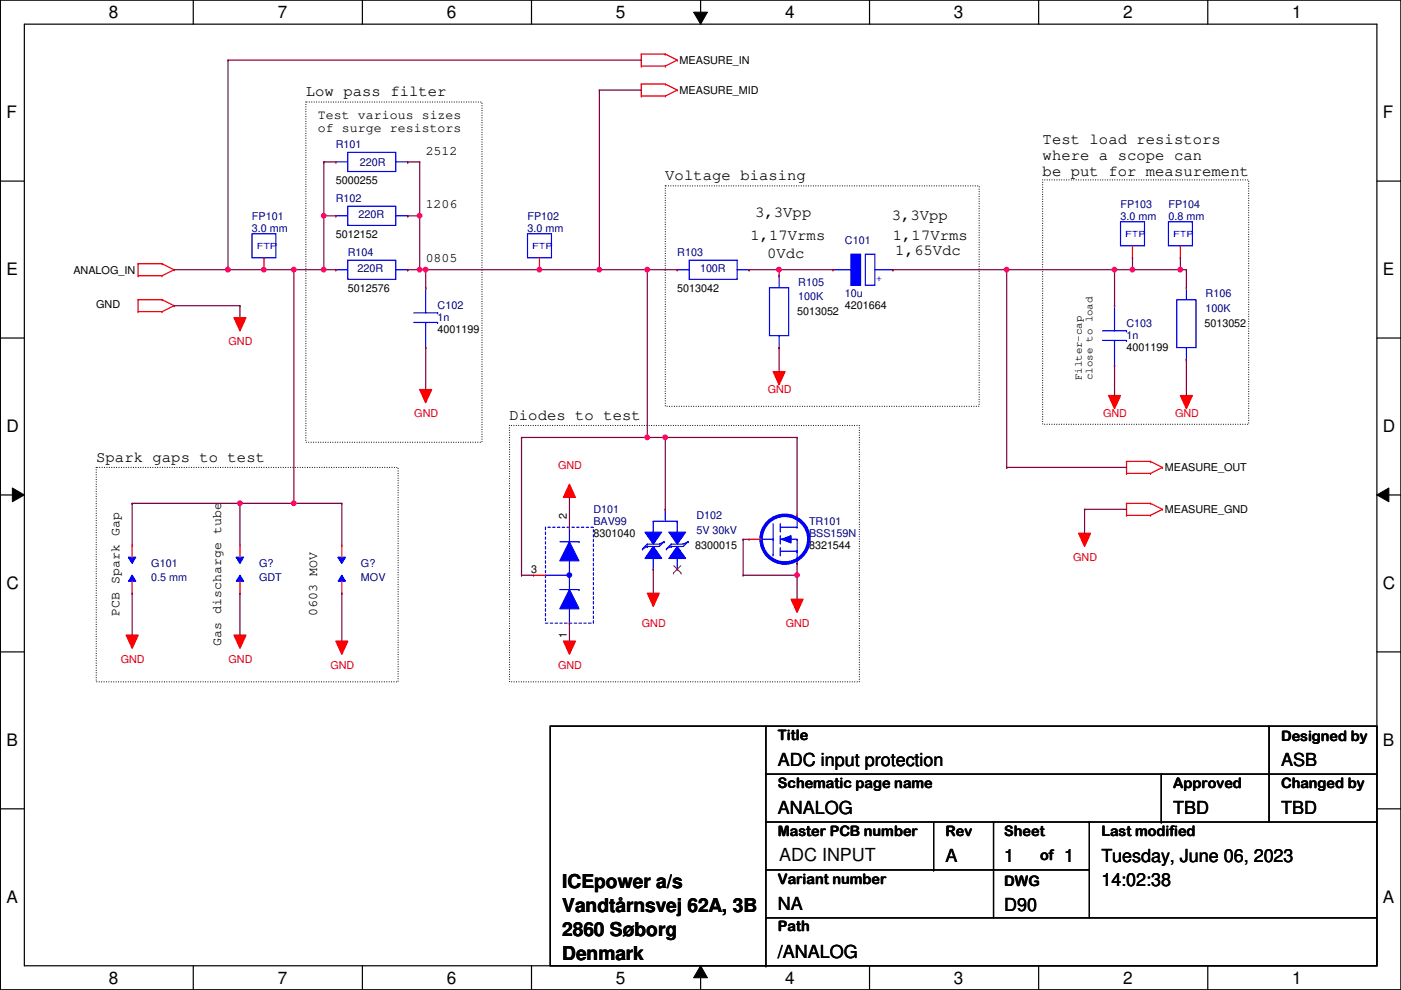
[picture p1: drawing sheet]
<svg xmlns="http://www.w3.org/2000/svg" width="297mm" height="210mm" viewBox="0 0 297 210" stroke-linecap="round" stroke-linejoin="round" font-family="sans-serif">
<path d="M.1 0h296.9v209.8h-296.9zM5.2 5.1h286.7v199.7h-286.7z" fill="none" stroke="#000" stroke-width=".25"/>
<g fill="#fff">
<path d="M23.1 .6h2v4h-2z"/>
<path d="M23.1 205.3h2v4h-2z"/>
</g>
<path d="M41 0v5.1M41 204.8v5" fill="none" stroke="#000" stroke-width=".25"/>
<g fill="#fff">
<path d="M58.9 .6h2v4h-2z"/>
<path d="M58.9 205.3h2v4h-2z"/>
</g>
<path d="M76.8 0v5.1M76.8 204.8v5" fill="none" stroke="#000" stroke-width=".25"/>
<g fill="#fff">
<path d="M94.7 .6h2v4h-2z"/>
<path d="M94.7 205.3h2v4h-2z"/>
</g>
<path d="M112.7 0v5.1M112.7 204.8v5" fill="none" stroke="#000" stroke-width=".25"/>
<g fill="#fff">
<path d="M130.6 .6h2v4h-2z"/>
<path d="M130.6 205.3h2v4h-2z"/>
</g>
<path d="M148.5 0v5.1M148.5 204.8v5" fill="none" stroke="#000" stroke-width=".25"/>
<path d="M147.1 2.6h2.9l-1.5 2.5zM148.5 204.8l1.5 2.5h-2.9z" fill="#000"/>
<path d="M147.1 2.6h2.9l-1.5 2.5zM148.5 204.8l1.5 2.5h-2.9z" fill="none" stroke="#000" stroke-width=".21"/>
<g fill="#fff">
<path d="M166.5 .6h1.9v4h-1.9z"/>
<path d="M166.5 205.3h1.9v4h-1.9z"/>
</g>
<path d="M184.4 0v5.1M184.4 204.8v5" fill="none" stroke="#000" stroke-width=".25"/>
<g fill="#fff">
<path d="M202.3 .6h2v4h-2z"/>
<path d="M202.3 205.3h2v4h-2z"/>
</g>
<path d="M220.2 0v5.1M220.2 204.8v5" fill="none" stroke="#000" stroke-width=".25"/>
<g fill="#fff">
<path d="M238.1 .6h2v4h-2z"/>
<path d="M238.1 205.3h2v4h-2z"/>
</g>
<path d="M256.1 0v5.1M256.1 204.8v5" fill="none" stroke="#000" stroke-width=".25"/>
<g fill="#fff">
<path d="M274 .6h2v4h-2z"/>
<path d="M274 205.3h2v4h-2z"/>
<path d="M1.4 21.8h2.2v4h-2.2z"/>
<path d="M293.2 21.8h2.2v4h-2.2z"/>
<path d="M1.4 55h2.4v4.1h-2.4z"/>
<path d="M293.2 55h2.4v4.1h-2.4z"/>
</g>
<path d="M.1 38.4h5.1M291.9 38.4h5.1" fill="none" stroke="#000" stroke-width=".25"/>
<g fill="#fff">
<path d="M1.4 88.3h2.5v4.1h-2.5z"/>
<path d="M293.2 88.3h2.6v4.1h-2.6z"/>
</g>
<path d="M.1 71.7h5.1M291.9 71.7h5.1" fill="none" stroke="#000" stroke-width=".25"/>
<g fill="#fff">
<path d="M1.4 121.6h2.5v4h-2.5z"/>
<path d="M293.2 121.6h2.6v4h-2.6z"/>
</g>
<path d="M.1 104.9h5.1M291.9 104.9h5.1" fill="none" stroke="#000" stroke-width=".25"/>
<path d="M2.6 103.5l2.6 1.4-2.6 1.5zM291.9 104.9l2.6-1.4v2.9z" fill="#000"/>
<path d="M2.6 103.5l2.6 1.4-2.6 1.5zM291.9 104.9l2.6-1.4v2.9z" fill="none" stroke="#000" stroke-width=".21"/>
<g fill="#fff">
<path d="M1.4 154.9h2.4v4h-2.4z"/>
<path d="M293.2 154.9h2.4v4h-2.4z"/>
</g>
<path d="M.1 138.2h5.1M291.9 138.2h5.1" fill="none" stroke="#000" stroke-width=".25"/>
<g fill="#fff">
<path d="M1.4 188.1h2.4v4.1h-2.4z"/>
<path d="M293.2 188.1h2.4v4.1h-2.4z"/>
</g>
<path d="M.1 171.5h5.1M291.9 171.5h5.1" fill="none" stroke="#000" stroke-width=".25"/>
<path d="M64.9 21.6h37.3v72.2h-37.3zM141.1 39.4h66.5v46.7h-66.5zM221.1 38.1h43.6v51.9h-43.6zM20.4 99.1h64v45.5h-64zM108 90.2h74.2v54.4h-74.2z" fill="none" stroke="#000" stroke-width=".25" stroke-dasharray="0 .5"/>
<g fill="none" stroke="#f00" stroke-width=".25">
<path d="M136 14h.1M136 11.5h.1M136 17.8h.1M136 11.5h5.1M136 14h5.1M136 11.5v2.5M136 17.8v2.6M136 17.8h5.1M141.1 11.5h.1M141.1 14h.1M141.1 17.8h.1M141.1 11.5l2.5 1.2"/>
<path d="M141.1 17.8l2.5 1.3M143.6 12.7h.1M143.6 19.1h.1M143.6 12.7l-2.5 1.3M143.6 19.1l-2.5 1.3M136 20.4h.1M136 20.4h5.1M141.1 20.4h.1M29.3 58.5h.1M29.3 55.9h.1M29.3 55.9v2.6M29.3 55.9h5.1"/>
<path d="M29.3 58.5h5.1M34.4 55.9h.1M34.4 58.5h.1M34.4 55.9l2.5 1.3M36.9 57.2h.1M36.9 57.2l-2.5 1.3M29.3 66.1h.1M29.3 63.5h.1M29.3 66.1h5.1M29.3 63.5v2.6M29.3 63.5h5.1M34.4 66.1h.1"/>
<path d="M34.4 63.5h.1M34.4 63.5l2.5 1.3M36.9 64.8h.1M36.9 64.8l-2.5 1.3M238.8 97.8h.1M238.8 97.8h5.1M238.8 97.8v2.6M243.9 97.8h.1M243.9 97.8l2.6 1.3M246.5 99.1h.1M246.5 99.1l-2.6 1.3M238.8 100.4h.1"/>
<path d="M238.8 109.3h.1M238.8 106.7h.1M238.8 100.4h5.1M238.8 106.7v2.6M238.8 106.7h5.1M238.8 109.3h5.1M243.9 100.4h.1M243.9 106.7h.1M243.9 109.3h.1M243.9 106.7l2.6 1.3M246.5 108h.1M246.5 108l-2.6 1.3"/>
</g>
<path d="M49.6 67.4h2.6l-1.3 2.7z" fill="#f00"/>
<path d="M49.6 67.4h2.6l-1.3 2.7z" fill="none" stroke="#f00" stroke-width=".25"/>
<path d="M250.3 83.9h2.5l-1.3 2.8z" fill="#f00"/>
<path d="M250.3 83.9h2.5l-1.3 2.8z" fill="none" stroke="#f00" stroke-width=".25"/>
<path d="M163.9 78.8h2.6l-1.3 2.8z" fill="#f00"/>
<path d="M163.9 78.8h2.6l-1.3 2.8z" fill="none" stroke="#f00" stroke-width=".25"/>
<path d="M235 83.9h2.6l-1.3 2.8z" fill="#f00"/>
<path d="M235 83.9h2.6l-1.3 2.8z" fill="none" stroke="#f00" stroke-width=".25"/>
<path d="M89 82.6h2.5l-1.2 2.8z" fill="#f00"/>
<path d="M89 82.6h2.5l-1.2 2.8z" fill="none" stroke="#f00" stroke-width=".25"/>
<path d="M119.5 135.9h2.5l-1.3 2.8z" fill="#f00"/>
<path d="M119.5 135.9h2.5l-1.3 2.8z" fill="none" stroke="#f00" stroke-width=".25"/>
<path d="M120.7 102.7l1.3 2.8h-2.5z" fill="#f00"/>
<path d="M120.7 102.7l1.3 2.8h-2.5z" fill="none" stroke="#f00" stroke-width=".25"/>
<path d="M167.7 127h2.6l-1.3 2.8z" fill="#f00"/>
<path d="M167.7 127h2.6l-1.3 2.8z" fill="none" stroke="#f00" stroke-width=".25"/>
<path d="M137.2 125.8h2.6l-1.3 2.8z" fill="#f00"/>
<path d="M137.2 125.8h2.6l-1.3 2.8z" fill="none" stroke="#f00" stroke-width=".25"/>
<path d="M26.8 134.7h2.5l-1.3 2.8z" fill="#f00"/>
<path d="M26.8 134.7h2.5l-1.3 2.8z" fill="none" stroke="#f00" stroke-width=".25"/>
<path d="M49.6 134.7h2.6l-1.3 2.8z" fill="#f00"/>
<path d="M49.6 134.7h2.6l-1.3 2.8z" fill="none" stroke="#f00" stroke-width=".25"/>
<path d="M71.2 135.9h2.5l-1.2 2.8z" fill="#f00"/>
<path d="M71.2 135.9h2.5l-1.2 2.8z" fill="none" stroke="#f00" stroke-width=".25"/>
<path d="M228.7 113.1h2.5l-1.2 2.8z" fill="#f00"/>
<path d="M165.2 58.5h.1M240.1 54.7h.1M240.1 52.1v2.6M165.2 73.7h.1M228.7 113.1h2.5l-1.2 2.8z" fill="none" stroke="#f00" stroke-width=".25"/>
<g fill="none" stroke="#000" stroke-width=".25">
<path d="M116.7 154h175.2v50.8h-175.2zM162.4 154v50.8M269.1 154h.1M269.1 154v20.3M162.4 164.1h129.5M162.4 174.3h129.5M197.9 174.5v9.9M210.6 174.3h.1M210.6 174.3v20.3M231 174.3h.1M231 174.3v20.3M246.2 174.3h.1"/>
<path d="M246.2 164.1v10.2M269.1 164.1h.1M291.9 164.1h.1M291.9 174.3h.1M162.4 194.6h.1M162.4 194.6h129.5M162.4 184.4h68.6M197.9 184.4h.1M231 184.4h.1M162.4 204.8h.1"/>
</g>
<path d="M165.2 58.5h.1M165.2 58.5v2.5M237.6 47h5.1v5.1h-5.1zM240.1 52.1h.1M163.1 61h4.1v10.2h-4.1zM165.2 73.7h.1M165.2 71.2v2.5M120.7 118.9v3.1M120.7 122h.1" fill="none" stroke="#00f" stroke-width=".25"/>
<path d="M115.7 111.8h10.1v20.3h-10.1z" fill="none" stroke="#00f" stroke-width=".25" stroke-dasharray=".5 .5"/>
<path d="M120.7 114.9l2.1 4h-4.1z" fill="#00f"/>
<path d="M118.7 114.9h4.1M120.7 114.9l2.1 4h-4.1zM120.7 114.9h.1M120.7 111.8v3.1M122.8 114.9h.1M118.7 125h4.1M120.7 125h.1M120.7 122v3M122.8 125h.1" fill="none" stroke="#00f" stroke-width=".25"/>
<path d="M120.7 125l2.1 4.1h-4.1z" fill="#00f"/>
<path d="M115.7 122h.1M115.7 122h5M120.7 125l2.1 4.1h-4.1zM120.7 132.1h.1M120.7 129.1v3" fill="none" stroke="#00f" stroke-width=".25"/>
<circle cx="120.7" cy="121.9" r=".49" fill="#00f"/>
<g fill="none" stroke="#00f" stroke-width=".25">
<path d="M138.5 118.2h.1M138.5 110.5h.1M138.5 110.5v2.6M138.5 118.2v2.5"/>
<circle cx="120.7" cy="121.9" r=".49"/>
</g>
<path d="M120.7 111.8h.1M113.1 122h.1M113.1 122h2.6M120.7 132.1h.1" fill="none" stroke="#f00" stroke-width=".25"/>
<path d="M138.5 115.9l1.8 2.5h-3.6z" fill-rule="evenodd" fill="#00f"/>
<path d="M138.5 115.9l1.8 2.5h-3.6z" fill="none" stroke="#00f" stroke-width=".25"/>
<path d="M136.7 112.8h3.6l-1.8 2.6z" fill-rule="evenodd" fill="#00f"/>
<path d="M136.2 116.4h.1M136.7 112.8h3.6l-1.8 2.6zM137.2 115.4h.1M137.2 115.9h.1M137.2 115.4l-1 1M137.2 115.9l-1 .5M140.8 114.9h.1M140.8 114.9l-1 .5h-2.6M140.8 114.9l-1 1h-2.6" fill="none" stroke="#00f" stroke-width=".25"/>
<path d="M141.8 112.8h3.6l-1.8 2.6z" fill-rule="evenodd" fill="#00f"/>
<path d="M141.3 116.4h.1M141.8 112.8h3.6l-1.8 2.6zM142.3 115.9h.1M142.3 115.4h.1M142.3 115.4l-1 1M142.3 115.9l-1 .5M145.9 114.9h.1M145.9 114.9l-1 1h-2.6M145.9 114.9l-1 .5h-2.6" fill="none" stroke="#00f" stroke-width=".25"/>
<path d="M143.6 115.9l1.8 2.5h-3.6z" fill-rule="evenodd" fill="#00f"/>
<g fill="none" stroke="#00f" stroke-width=".25">
<path d="M53.4 49.6h5.1v5.1h-5.1zM56 54.7h.1M87.7 68.4h5.1M87.7 66.3h5.1M90.3 61h.1M90.3 68.4h.1M90.3 61v5.3M90.3 68.4v5.3M92.8 68.4h.1M92.8 66.3h.1M233.8 72.2h5M233.8 70.1h5"/>
<path d="M236.3 64.8h.1M236.3 72.2h.1M236.3 64.8v5.3M236.3 72.2v5.3M238.8 72.2h.1M238.8 70.1h.1M138.5 110.5h5.1M141.1 108h.1M141.1 108v2.5M143.6 115.9l1.8 2.5h-3.6zM143.6 118.2h.1M143.6 110.5h.1"/>
<path d="M143.6 110.5v2.6M143.6 118.2v2.5M161.4 114.3h2.5M163.9 114.3h.1M163.9 117.6h.1M163.9 111v6.6M165.4 117.6h.1M165.4 115.1h.1M165.4 112.6h.1M165.4 114.3h3.6M165.4 111v1.6M165.4 113.6v1.5"/>
<path d="M165.4 116.1v1.5M165.4 116.9h3.6M165.4 111.8h3.6M169 116.9h.1M169 111.8h.1M169 109.3h.1M169 114.3h.1M169 109.3v2.5M169 114.3v5.1"/>
</g>
<path d="M56 57.2h.1M56 54.7v2.5M90.3 73.7h.1M90.3 61h.1M236.3 77.5h.1M236.3 64.8h.1M141.1 108h.1M138.5 120.7h.1M143.6 120.7h.1" fill="none" stroke="#f00" stroke-width=".25"/>
<path d="M142.8 119.9l1.6 1.6M144.4 119.9l-1.6 1.6M142.8 121.5h.1M144.4 121.5h.1" fill="none" stroke="#804000" stroke-width=".21"/>
<circle cx="166.4" cy="114.3" r="5.1" fill="none" stroke="#00f" stroke-width=".76"/>
<path d="M165.7 114.3l2-.7v1.5z" fill="#00f"/>
<path d="M27.3 118.2h.1M27.3 118.2l.7 1.2M165.7 114.3l2-.7v1.5z" fill="none" stroke="#00f" stroke-width=".25"/>
<path d="M158.8 114.3h.1M158.8 114.3h2.6M169 119.4h.1M169 109.3h.1" fill="none" stroke="#f00" stroke-width=".25"/>
<path d="M27.3 118.2h1.5l-.8 1.2z" fill="#00f"/>
<path d="M27.3 118.2h1.5l-.8 1.2z" fill="none" stroke="#00f" stroke-width=".25"/>
<path d="M28 122l.8 1.2h-1.5z" fill="#00f"/>
<path d="M71.7 118.2h.1M71.7 118.2l.8 1.2M28 122l.8 1.2h-1.5z" fill="none" stroke="#00f" stroke-width=".25"/>
<path d="M28 115.6h.1M28 115.6v2.6M28 125.8h.1M28 123.2v2.6" fill="none" stroke="#f00" stroke-width=".25"/>
<path d="M71.7 118.2h1.5l-.7 1.2z" fill="#00f"/>
<path d="M71.7 118.2h1.5l-.7 1.2z" fill="none" stroke="#00f" stroke-width=".25"/>
<path d="M72.5 122l.7 1.2h-1.5z" fill="#00f"/>
<path d="M50.1 118.2h.1M50.1 118.2l.8 1.2M72.5 122l.7 1.2h-1.5z" fill="none" stroke="#00f" stroke-width=".25"/>
<path d="M72.5 115.6h.1M72.5 115.6v2.6M72.5 125.8h.1M72.5 123.2v2.6" fill="none" stroke="#f00" stroke-width=".25"/>
<path d="M50.1 118.2h1.5l-.7 1.2z" fill="#00f"/>
<path d="M50.1 118.2h1.5l-.7 1.2z" fill="none" stroke="#00f" stroke-width=".25"/>
<path d="M50.9 122l.7 1.2h-1.5z" fill="#00f"/>
<g fill="none" stroke="#00f" stroke-width=".25">
<path d="M71.2 34.3h.1M71.2 34.3h2.5M73.7 32.3h10.2v4.1h-10.2zM83.9 34.3h2.5M86.4 34.3h.1M71.2 57.2h.1M71.2 57.2h2.5M73.7 55.2h10.2v4h-10.2zM83.9 57.2h2.5M86.4 57.2h.1M111.8 49.6h5.1v5.1h-5.1zM114.4 54.7h.1"/>
<path d="M183.5 53.9h2v6.6h-2zM247.7 47h5.1v5.1h-5.1zM250.3 52.1h.1M50.9 122l.7 1.2h-1.5z"/>
</g>
<path d="M71.2 34.3h.1M86.4 34.3h.1M71.2 57.2h.1M86.4 57.2h.1M114.4 57.2h.1M114.4 54.7v2.5M250.3 54.7h.1M250.3 52.1v2.6M50.9 115.6h.1M50.9 115.6v2.6M50.9 125.8h.1M50.9 123.2v2.6" fill="none" stroke="#f00" stroke-width=".25"/>
<path d="M180.4 53.9h2.1v6.6h-2.1z" fill-rule="evenodd" fill="#00f"/>
<g fill="none" stroke="#00f" stroke-width=".25">
<path d="M71.2 45.8h.1M71.2 45.8h2.5M73.7 43.7h10.2v4.1h-10.2zM83.9 45.8h2.5M86.4 45.8h.1M143.6 57.2h.1M143.6 57.2h2.5M146.1 55.2h10.2v4h-10.2zM156.3 57.2h2.5M158.8 57.2h.1M176.6 57.2h3.8M180.4 53.9h2.1v6.6h-2.1z"/>
<path d="M180.4 57.2h.1M185.5 57.2h3.8M189.3 57.2h.1M249.5 63.5h4.1v10.2h-4.1zM251.5 61h.1M251.5 76.2h.1M251.5 61v2.5M251.5 73.7v2.5"/>
</g>
<path d="M71.2 45.8h.1M86.4 45.8h.1M143.6 57.2h.1M158.8 57.2h.1M176.6 57.2h.1M189.3 57.2h.1M251.5 76.2h.1M251.5 61h.1" fill="none" stroke="#f00" stroke-width=".25"/>
<path d="M36.9 57.2h11.4M48.3 57.2h.1M36.9 64.8h.1M36.9 64.8h14M50.9 64.8h.1M50.9 64.8v2.6" fill="none" stroke="#800040" stroke-width=".25"/>
<circle cx="48.3" cy="57.2" r=".49" fill="#f0f"/>
<circle cx="48.3" cy="57.2" r=".49" fill="none" stroke="#f0f" stroke-width=".25"/>
<path d="M86.4 57.2h.1M86.4 57.2h2.6" fill="none" stroke="#800040" stroke-width=".25"/>
<circle cx="89" cy="57.2" r=".49" fill="#f0f"/>
<circle cx="89" cy="57.2" r=".49" fill="none" stroke="#f0f" stroke-width=".25"/>
<path d="M90.3 57.2h.1M90.3 57.2h24.1M90.3 57.2v3.8" fill="none" stroke="#800040" stroke-width=".25"/>
<circle cx="90.2" cy="57.2" r=".49" fill="#f0f"/>
<circle cx="90.2" cy="57.2" r=".49" fill="none" stroke="#f0f" stroke-width=".25"/>
<path d="M158.8 57.2h.1M158.8 57.2h6.4M165.2 57.2h.1M165.2 57.2v1.3" fill="none" stroke="#800040" stroke-width=".25"/>
<circle cx="165.2" cy="57.2" r=".49" fill="#f0f"/>
<circle cx="165.2" cy="57.2" r=".49" fill="none" stroke="#f0f" stroke-width=".25"/>
<g fill="none" stroke="#800040" stroke-width=".25">
<path d="M114.4 57.2h12.7M127.1 57.2h.1M189.3 57.2h.1M189.3 57.2h24.1M236.3 57.2h.1M236.3 57.2v7.6M165.2 73.7h.1M165.2 73.7v5.1M120.7 105.5h.1M120.7 105.5v6.3M110.6 122h.1M110.6 122h2.5"/>
<path d="M120.7 132.1h.1M120.7 132.1v3.8"/>
</g>
<circle cx="114.4" cy="57.2" r=".49" fill="#f0f"/>
<circle cx="114.4" cy="57.2" r=".49" fill="none" stroke="#f0f" stroke-width=".25"/>
<path d="M68.7 34.3h.1M68.7 34.3h2.5M68.7 34.3v11.5M68.7 57.2h.1M68.7 45.8h.1M68.7 57.2h2.5M68.7 45.8h2.5" fill="none" stroke="#800040" stroke-width=".25"/>
<circle cx="68.6" cy="45.7" r=".49" fill="#f0f"/>
<circle cx="68.6" cy="45.7" r=".49" fill="none" stroke="#f0f" stroke-width=".25"/>
<path d="M68.7 45.8h.1M68.7 45.8v11.4" fill="none" stroke="#800040" stroke-width=".25"/>
<circle cx="68.6" cy="57.2" r=".49" fill="#f0f"/>
<circle cx="68.6" cy="57.2" r=".49" fill="none" stroke="#f0f" stroke-width=".25"/>
<path d="M86.4 34.3h.1M86.4 34.3h2.6M89 34.3h.1M89 34.3v22.9M86.4 45.8h.1M86.4 45.8h2.6M89 57.2h.1M89 45.8h.1M89 57.2h1.3" fill="none" stroke="#800040" stroke-width=".25"/>
<circle cx="89" cy="45.7" r=".49" fill="#f0f"/>
<circle cx="89" cy="45.7" r=".49" fill="none" stroke="#f0f" stroke-width=".25"/>
<path d="M50.9 106.7h.1M50.9 106.7h21.6M50.9 106.7v8.9M62.3 106.7h.1M157.6 114.3h.1M157.6 114.3h1.2M138.5 120.7h.1M138.5 120.7v5.1" fill="none" stroke="#800040" stroke-width=".25"/>
<circle cx="50.9" cy="106.7" r=".49" fill="#f0f"/>
<circle cx="50.9" cy="106.7" r=".49" fill="none" stroke="#f0f" stroke-width=".25"/>
<g fill="none" stroke="#800040" stroke-width=".25">
<path d="M48.3 12.7h87.7M136 12.7h.1M56 57.2h.1M56 57.2h6.3M90.3 73.7h.1M90.3 73.7v8.9M236.3 77.5h.1M236.3 77.5v6.4M213.4 99.1h.1M213.4 99.1h25.4M28 106.7h.1M28 106.7v8.9"/>
<path d="M157.6 114.3h.1M157.6 114.3v7.7M169 119.4h.1M169 119.4v7.6M28 125.8h.1M28 125.8v8.9M50.9 125.8h.1M50.9 125.8v8.9M72.5 125.8h.1M72.5 125.8v10.1M157.6 122h.1M157.6 122h11.4"/>
<path d="M169 122h.1"/>
</g>
<circle cx="169" cy="121.9" r=".49" fill="#f0f"/>
<circle cx="169" cy="121.9" r=".49" fill="none" stroke="#f0f" stroke-width=".25"/>
<path d="M213.4 57.2v41.9M251.5 76.2h.1M251.5 76.2v7.7M141.1 92.8h.1M141.1 92.8v15.2M213.4 99.1h.1" fill="none" stroke="#800040" stroke-width=".25"/>
<circle cx="213.4" cy="57.2" r=".49" fill="#f0f"/>
<circle cx="213.4" cy="57.2" r=".49" fill="none" stroke="#f0f" stroke-width=".25"/>
<path d="M213.4 57.2h.1M213.4 57.2h22.9" fill="none" stroke="#800040" stroke-width=".25"/>
<circle cx="236.3" cy="57.2" r=".49" fill="#f0f"/>
<circle cx="236.3" cy="57.2" r=".49" fill="none" stroke="#f0f" stroke-width=".25"/>
<path d="M250.3 54.7h.1M250.3 54.7v2.5M251.5 57.2h.1M251.5 57.2v3.8" fill="none" stroke="#800040" stroke-width=".25"/>
<circle cx="250.2" cy="57.2" r=".49" fill="#f0f"/>
<circle cx="250.2" cy="57.2" r=".49" fill="none" stroke="#f0f" stroke-width=".25"/>
<path d="M236.3 57.2h.1M236.3 57.2h3.8" fill="none" stroke="#800040" stroke-width=".25"/>
<circle cx="240.1" cy="57.2" r=".49" fill="#f0f"/>
<circle cx="240.1" cy="57.2" r=".49" fill="none" stroke="#f0f" stroke-width=".25"/>
<g fill="none" stroke="#800040" stroke-width=".25">
<path d="M137.2 57.2h.1M137.2 57.2v35.6M165.2 57.2h.1M165.2 57.2h11.4M240.1 54.7h.1M240.1 57.2h.1M240.1 54.7v2.5M240.1 57.2h11.4M250.3 57.2h.1M137.2 92.8h.1M137.2 92.8h3.9M169 92.8h.1"/>
<path d="M169 92.8v16.5"/>
</g>
<circle cx="137.2" cy="92.7" r=".49" fill="#f0f"/>
<circle cx="137.2" cy="92.7" r=".49" fill="none" stroke="#f0f" stroke-width=".25"/>
<circle cx="137.2" cy="57.2" r=".49" fill="#f0f"/>
<circle cx="137.2" cy="57.2" r=".49" fill="none" stroke="#f0f" stroke-width=".25"/>
<path d="M141.1 92.8h.1M141.1 92.8h27.9" fill="none" stroke="#800040" stroke-width=".25"/>
<circle cx="141" cy="92.7" r=".49" fill="#f0f"/>
<circle cx="141" cy="92.7" r=".49" fill="none" stroke="#f0f" stroke-width=".25"/>
<path d="M62.3 57.2h.1M62.3 57.2v49.5M137.2 57.2h.1M137.2 57.2h6.4M110.6 92.8h.1M110.6 92.8h26.6M110.6 92.8v29.2" fill="none" stroke="#800040" stroke-width=".25"/>
<circle cx="62.3" cy="106.7" r=".49" fill="#f0f"/>
<circle cx="62.3" cy="106.7" r=".49" fill="none" stroke="#f0f" stroke-width=".25"/>
<circle cx="62.3" cy="57.2" r=".49" fill="#f0f"/>
<circle cx="62.3" cy="57.2" r=".49" fill="none" stroke="#f0f" stroke-width=".25"/>
<path d="M127.1 19.1h.1M127.1 19.1v38.1M62.3 57.2h.1M62.3 57.2h6.4M28 106.7h.1M28 106.7h22.9M72.5 106.7h.1M72.5 106.7v8.9" fill="none" stroke="#800040" stroke-width=".25"/>
<circle cx="127.1" cy="57.2" r=".49" fill="#f0f"/>
<circle cx="127.1" cy="57.2" r=".49" fill="none" stroke="#f0f" stroke-width=".25"/>
<path d="M48.3 12.7h.1M48.3 12.7v44.5h7.7M127.1 19.1h8.9M136 19.1h.1M56 57.2h.1M127.1 57.2h10.1M137.2 57.2h.1" fill="none" stroke="#800040" stroke-width=".25"/>
<circle cx="55.9" cy="57.2" r=".49" fill="#f0f"/>
<circle cx="55.9" cy="57.2" r=".49" fill="none" stroke="#f0f" stroke-width=".25"/>
<path d="M230 108h.1M230 108h8.8M230 108v5.1" fill="none" stroke="#800040" stroke-width=".25"/>
<circle cx="48.3" cy="57.2" r=".49" fill="#f0f"/>
<circle cx="48.3" cy="57.2" r=".49" fill="none" stroke="#f0f" stroke-width=".25"/>
<circle cx="89" cy="57.2" r=".49" fill="#f0f"/>
<circle cx="89" cy="57.2" r=".49" fill="none" stroke="#f0f" stroke-width=".25"/>
<circle cx="90.2" cy="57.2" r=".49" fill="#f0f"/>
<circle cx="90.2" cy="57.2" r=".49" fill="none" stroke="#f0f" stroke-width=".25"/>
<circle cx="165.2" cy="57.2" r=".49" fill="#f0f"/>
<circle cx="165.2" cy="57.2" r=".49" fill="none" stroke="#f0f" stroke-width=".25"/>
<circle cx="114.4" cy="57.2" r=".49" fill="#f0f"/>
<circle cx="114.4" cy="57.2" r=".49" fill="none" stroke="#f0f" stroke-width=".25"/>
<circle cx="68.6" cy="45.7" r=".49" fill="#f0f"/>
<circle cx="68.6" cy="45.7" r=".49" fill="none" stroke="#f0f" stroke-width=".25"/>
<circle cx="68.6" cy="57.2" r=".49" fill="#f0f"/>
<circle cx="68.6" cy="57.2" r=".49" fill="none" stroke="#f0f" stroke-width=".25"/>
<circle cx="89" cy="45.7" r=".49" fill="#f0f"/>
<circle cx="89" cy="45.7" r=".49" fill="none" stroke="#f0f" stroke-width=".25"/>
<circle cx="50.9" cy="106.7" r=".49" fill="#f0f"/>
<circle cx="50.9" cy="106.7" r=".49" fill="none" stroke="#f0f" stroke-width=".25"/>
<circle cx="169" cy="121.9" r=".49" fill="#f0f"/>
<circle cx="169" cy="121.9" r=".49" fill="none" stroke="#f0f" stroke-width=".25"/>
<circle cx="213.4" cy="57.2" r=".49" fill="#f0f"/>
<circle cx="213.4" cy="57.2" r=".49" fill="none" stroke="#f0f" stroke-width=".25"/>
<circle cx="236.3" cy="57.2" r=".49" fill="#f0f"/>
<circle cx="236.3" cy="57.2" r=".49" fill="none" stroke="#f0f" stroke-width=".25"/>
<circle cx="250.2" cy="57.2" r=".49" fill="#f0f"/>
<circle cx="250.2" cy="57.2" r=".49" fill="none" stroke="#f0f" stroke-width=".25"/>
<circle cx="240.1" cy="57.2" r=".49" fill="#f0f"/>
<circle cx="240.1" cy="57.2" r=".49" fill="none" stroke="#f0f" stroke-width=".25"/>
<circle cx="137.2" cy="92.7" r=".49" fill="#f0f"/>
<circle cx="137.2" cy="92.7" r=".49" fill="none" stroke="#f0f" stroke-width=".25"/>
<circle cx="137.2" cy="57.2" r=".49" fill="#f0f"/>
<circle cx="137.2" cy="57.2" r=".49" fill="none" stroke="#f0f" stroke-width=".25"/>
<circle cx="141" cy="92.7" r=".49" fill="#f0f"/>
<circle cx="141" cy="92.7" r=".49" fill="none" stroke="#f0f" stroke-width=".25"/>
<circle cx="62.3" cy="106.7" r=".49" fill="#f0f"/>
<circle cx="62.3" cy="106.7" r=".49" fill="none" stroke="#f0f" stroke-width=".25"/>
<circle cx="62.3" cy="57.2" r=".49" fill="#f0f"/>
<circle cx="62.3" cy="57.2" r=".49" fill="none" stroke="#f0f" stroke-width=".25"/>
<circle cx="127.1" cy="57.2" r=".49" fill="#f0f"/>
<circle cx="127.1" cy="57.2" r=".49" fill="none" stroke="#f0f" stroke-width=".25"/>
<circle cx="55.9" cy="57.2" r=".49" fill="#f0f"/>
<circle cx="55.9" cy="57.2" r=".49" fill="none" stroke="#f0f" stroke-width=".25"/>
<g font-size="4.1">
<text x="119.2" y="188.2">ICEpower a/s</text>
<text x="119.2" y="193.3">Vandtårnsvej 62A, 3B</text>
<text x="119.2" y="198.4">2860 Søborg</text>
<text x="119.2" y="203.5">Denmark</text>
</g>
<g font-size="3.8">
<text x="164.9" y="162.4">ADC input protection</text>
<text x="271.6" y="162.4">ASB</text>
<text x="164.9" y="172.6">ANALOG</text>
<text x="248.7" y="172.6">TBD</text>
<text x="271.6" y="172.6">TBD</text>
<text x="165.2" y="182.5">ADC INPUT</text>
<text x="200.5" y="182.8">A</text>
<text x="212.9" y="182.8">1</text>
<text x="225.6" y="182.8">1</text>
<text x="233.5" y="182.8">Tuesday, June 06, 2023</text>
<text x="233.5" y="187.8">14:02:38</text>
<text x="164.9" y="192.9">NA</text>
<text x="212.9" y="193.2">D90</text>
<text x="164.9" y="203.1">/ANALOG</text>
</g>
<g font-size="3.6">
<text x="23.1" y="3.8">8</text>
<text x="58.9" y="3.8">7</text>
<text x="94.7" y="3.8">6</text>
<text x="130.6" y="3.8">5</text>
<text x="166.5" y="3.8">4</text>
<text x="202.3" y="3.8">3</text>
<text x="238.1" y="3.8">2</text>
<text x="274" y="3.8">1</text>
<text x="1.4" y="25">F</text>
<text x="293.2" y="25">F</text>
<text x="1.4" y="58.3">E</text>
<text x="293.2" y="58.3">E</text>
<text x="1.4" y="91.6">D</text>
<text x="293.2" y="91.6">D</text>
<text x="1.4" y="124.8">C</text>
<text x="293.2" y="124.8">C</text>
<text x="1.4" y="158.1">B</text>
<text x="293.2" y="158.1">B</text>
<text x="1.4" y="191.4">A</text>
<text x="293.2" y="191.4">A</text>
<text x="23.1" y="208.5">8</text>
<text x="58.9" y="208.5">7</text>
<text x="94.7" y="208.5">6</text>
<text x="130.6" y="208.5">5</text>
<text x="166.5" y="208.5">4</text>
<text x="202.3" y="208.5">3</text>
<text x="238.1" y="208.5">2</text>
<text x="274" y="208.5">1</text>
</g>
<g font-size="3.3">
<text x="64.9" y="20.4">Low pass filter</text>
<text x="221.1" y="30.6">Test load resistors</text>
<text x="221.1" y="33.9">where a scope can</text>
<text x="141.1" y="38.2">Voltage biasing</text>
<text x="221.1" y="37.2">be put for measurement</text>
<text x="160.1" y="46.1">3,3Vpp</text>
<text x="189.1" y="46.6">3,3Vpp</text>
<text x="159.1" y="50.9">1,17Vrms</text>
<text x="189.3" y="50.9">1,17Vrms</text>
<text x="189.8" y="54">1,65Vdc</text>
<text x="162.6" y="54.7">0Vdc</text>
<text x="108" y="89">Diodes to test</text>
<text x="20.4" y="97.9">Spark gaps to test</text>
</g>
<g font-size="3">
<text x="164.9" y="156.8">Title</text>
<text x="271.6" y="157.1">Designed by</text>
<text x="164.9" y="167">Schematic page name</text>
<text x="248.7" y="167">Approved</text>
<text x="271.6" y="167">Changed by</text>
<text x="164.9" y="177.2">Master PCB number</text>
<text x="200.5" y="177.2">Rev</text>
<text x="212.9" y="177.2">Sheet</text>
<text x="233.5" y="177.2">Last modified</text>
<text x="220.6" y="182.2">of</text>
<text x="164.9" y="187.3">Variant number</text>
<text x="212.9" y="187.8">DWG</text>
<text x="164.9" y="197.5">Path</text>
</g>
<g font-size="2.8">
<text x="67.4" y="25.1">Test various sizes</text>
<text x="67.4" y="27.9">of surge resistors</text>
<text x="90.3" y="32.8">2512</text>
<text x="90.3" y="44.2">1206</text>
<text x="90.3" y="55.6">0805</text>
<text x="25.3" y="130.6" transform="rotate(-90 25.3 130.6)">PCB Spark Gap</text>
<text x="67.2" y="130.6" transform="rotate(-90 67.2 130.6)">0603 MOV</text>
<text x="46.9" y="136.9" transform="rotate(-90 46.9 136.9)">Gas discharge tube</text>
</g>
<g font-size="2.3">
<text x="144.1" y="13.5">MEASURE_IN</text>
<text x="144.1" y="19.9">MEASURE_MID</text>
<text x="71.2" y="38.9">5000255</text>
<text x="71.2" y="50.4">5012152</text>
<text x="15.6" y="58">ANALOG_IN</text>
<text x="20.4" y="65.4">GND</text>
<text x="73.7" y="61.8">5012576</text>
<text x="143.6" y="61.8">5013042</text>
<text x="179.2" y="65.6">4201664</text>
<text x="92.8" y="70.7">4001199</text>
<text x="169" y="66.9">5013052</text>
<text x="255.4" y="69.4">5013052</text>
<text x="238.8" y="74.5">4001199</text>
<text x="229.4" y="80.6" transform="rotate(-90 229.4 80.6)">Filter-cap</text>
<text x="231.6" y="80.6" transform="rotate(-90 231.6 80.6)">close to load</text>
<text x="247" y="99.9">MEASURE_OUT</text>
<text x="120.2" y="110" transform="rotate(-90 120.2 110)">2</text>
<text x="125.8" y="113.9">8301040</text>
<text x="247" y="108.8">MEASURE_GND</text>
<text x="147.4" y="116.4">8300015</text>
<text x="171.5" y="116.4">8321544</text>
<text x="112.6" y="121.4">3</text>
<text x="120.2" y="135.2" transform="rotate(-90 120.2 135.2)">1</text>
</g>
<g font-size="2.3" fill="#000080">
<text x="71.2" y="31.3">R101</text>
<text x="76.3" y="35.1">220R</text>
<text x="53.4" y="46.6">FP101</text>
<text x="71.2" y="42.8">R102</text>
<text x="76" y="46.3">220R</text>
<text x="111.8" y="46.6">FP102</text>
<text x="237.6" y="44">FP103</text>
<text x="237.6" y="46.6">3.0 mm</text>
<text x="247.7" y="44">FP104</text>
<text x="247.7" y="46.6">0.8 mm</text>
<text x="53.4" y="49.1">3.0 mm</text>
<text x="111.8" y="49.1">3.0 mm</text>
<text x="179.2" y="51.6">C101</text>
<text x="73.7" y="54.2">R104</text>
<text x="75.8" y="57.7">220R</text>
<text x="143.6" y="54.2">R103</text>
<text x="148.4" y="57.7">100R</text>
<text x="92.8" y="65.6">C102</text>
<text x="169.2" y="60.5">R105</text>
<text x="169.2" y="63.6">100K</text>
<text x="179.2" y="63.1">10u</text>
<text x="255.6" y="63.1">R106</text>
<text x="92.8" y="68.2">1n</text>
<text x="238.8" y="69.4">C103</text>
<text x="238.8" y="72">1n</text>
<text x="255.6" y="66.1">100K</text>
<text x="125.8" y="108.8">D101</text>
<text x="125.8" y="111.3">BAV99</text>
<text x="147.7" y="110.1">D102</text>
<text x="147.7" y="113.1">5V 30kV</text>
<text x="171.5" y="111.3">TR101</text>
<text x="171.5" y="113.9">BSS159N</text>
<text x="32.1" y="120.2">G101</text>
<text x="32.1" y="123.3">0.5 mm</text>
<text x="54.9" y="120.2">G?</text>
<text x="54.9" y="123.3">GDT</text>
<text x="76.5" y="120.2">G?</text>
<text x="76.5" y="123.3">MOV</text>
</g>
<g font-size="2.3" fill="#f00">
<text x="48.5" y="73.2">GND</text>
<text x="162.8" y="83.4">GND</text>
<text x="87.8" y="88.5">GND</text>
<text x="233.9" y="88.5">GND</text>
<text x="249.1" y="88.5">GND</text>
<text x="118.3" y="99.4">GND</text>
<text x="227.5" y="119">GND</text>
<text x="136.1" y="132.9">GND</text>
<text x="166.6" y="132.9">GND</text>
<text x="25.6" y="140.5">GND</text>
<text x="48.5" y="140.5">GND</text>
<text x="70.1" y="141.8">GND</text>
<text x="118.3" y="141.8">GND</text>
</g>
<text font-size="2" fill="#00f" x="185.9" y="58.5" transform="rotate(90 185.9 58.5)">+</text>
<g font-size="1.8" fill="#00f">
<text x="54.4" y="52.7">FTP</text>
<text x="112.9" y="52.7">FTP</text>
<text x="238.6" y="50.2">FTP</text>
<text x="248.7" y="50.2">FTP</text>
</g>
</svg>
